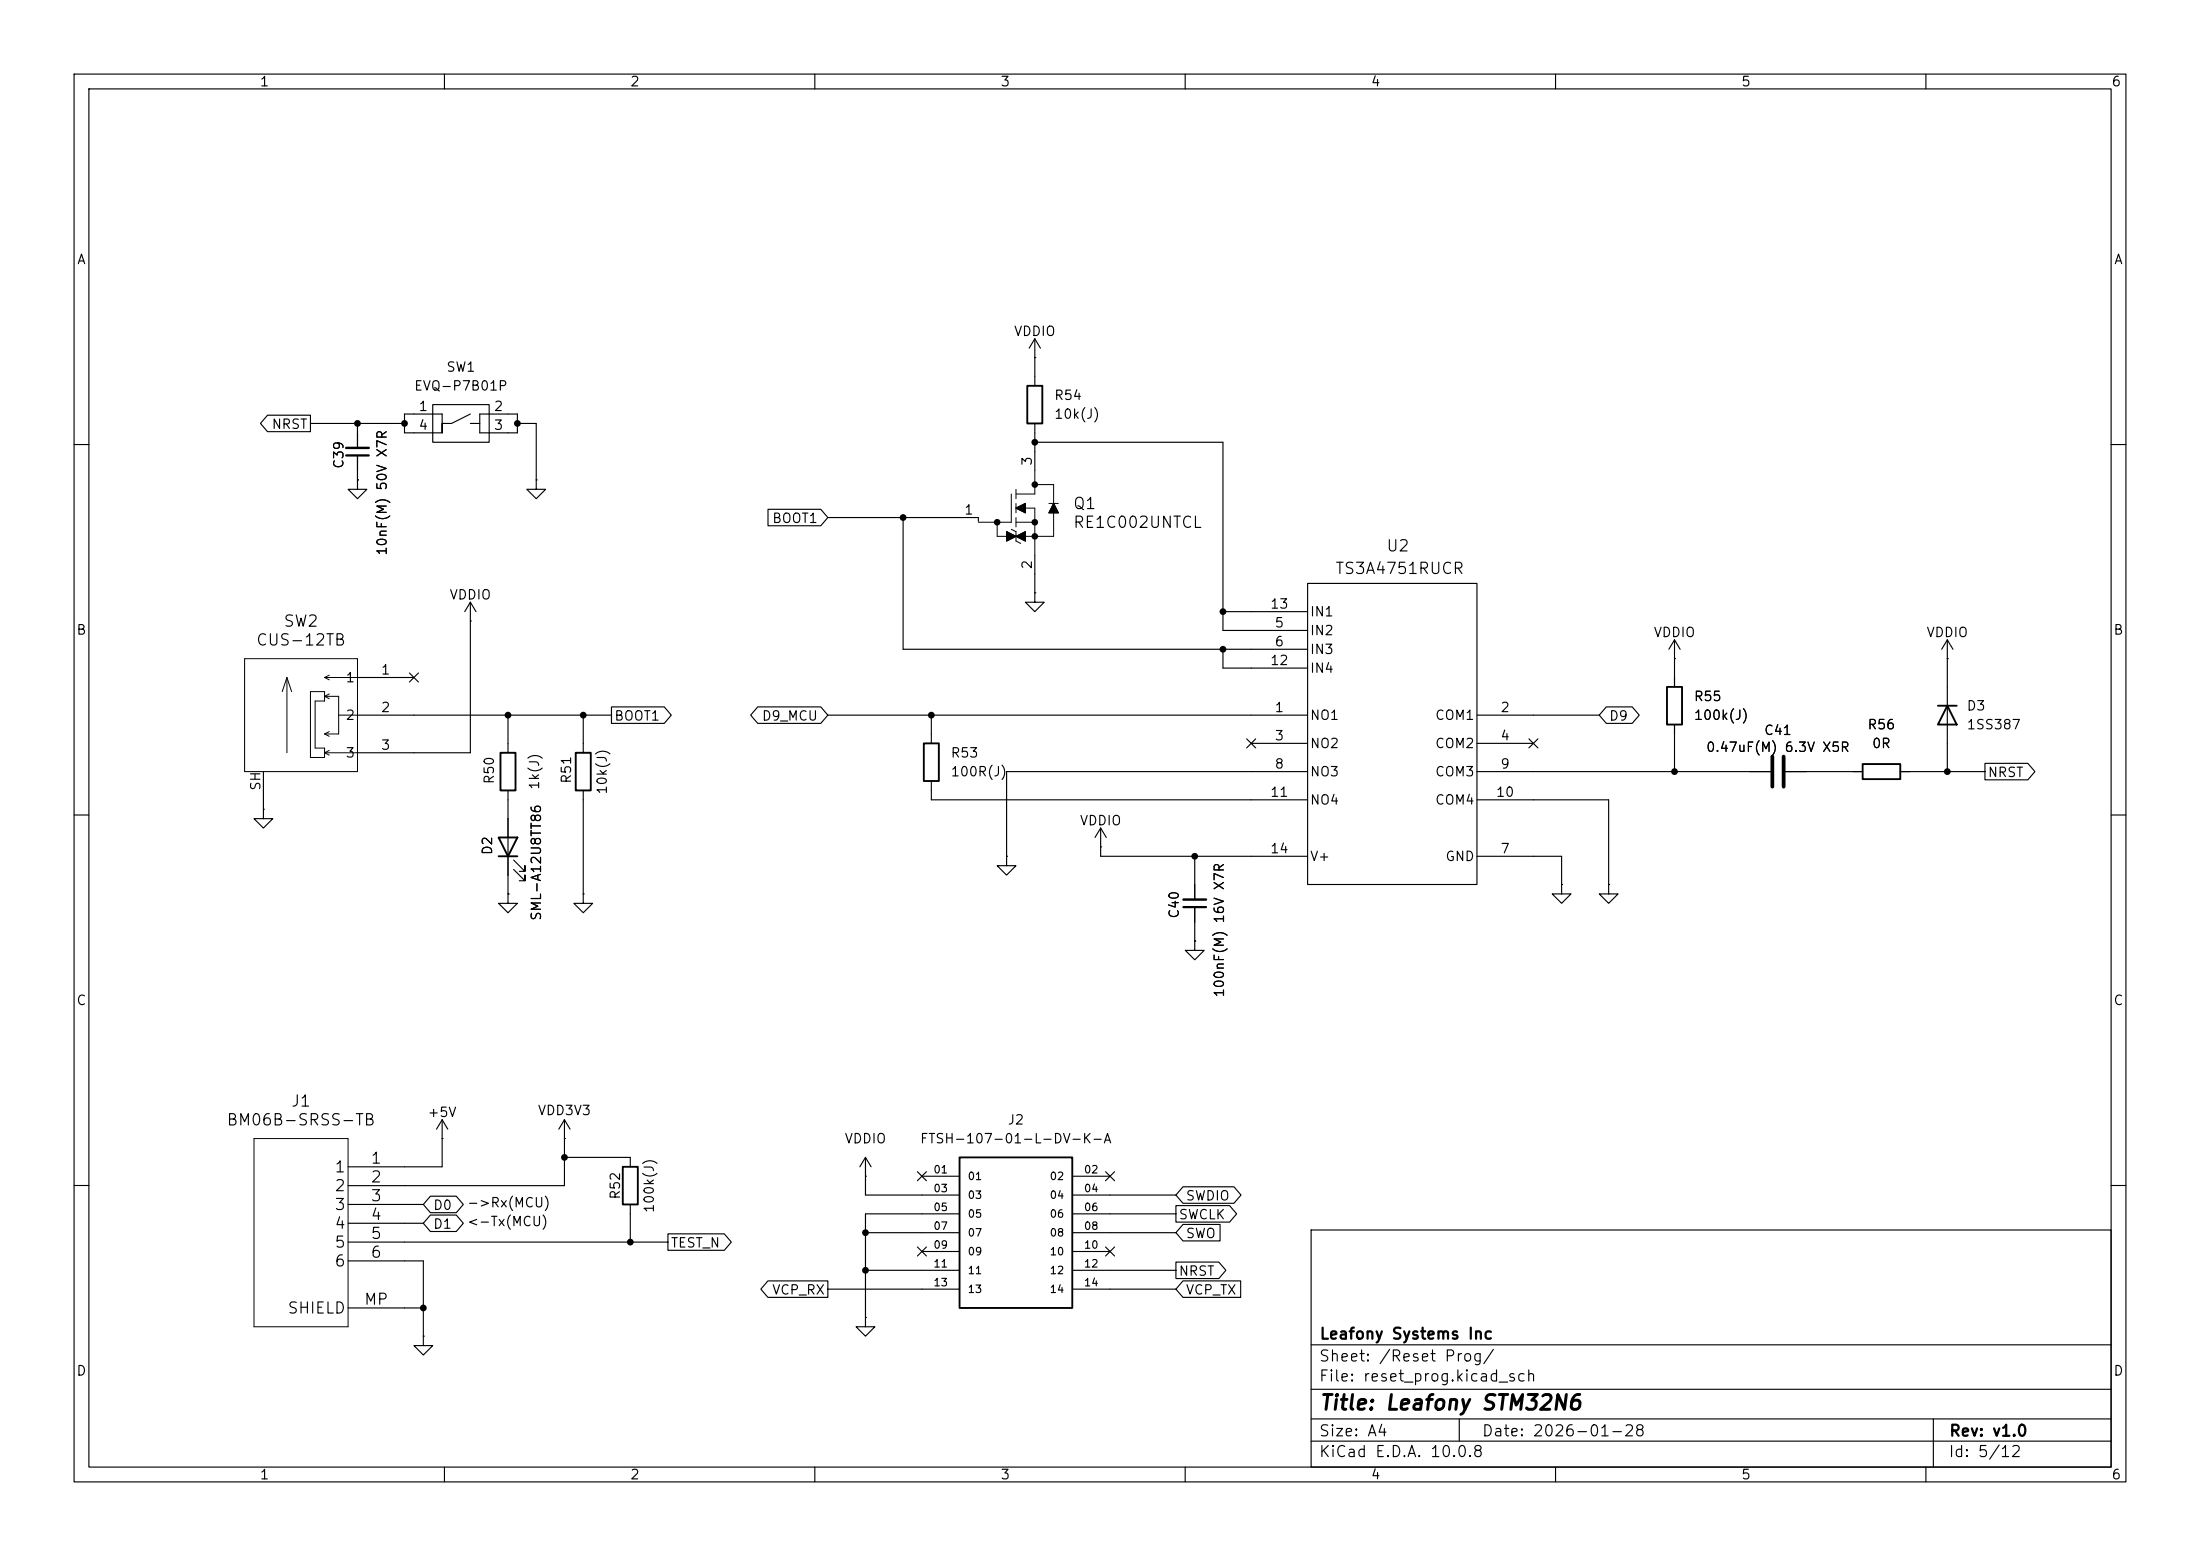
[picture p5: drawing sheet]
<svg xmlns="http://www.w3.org/2000/svg" width="297mm" height="210mm" viewBox="0 0 297 210" stroke-linecap="round" stroke-linejoin="round" font-family="sans-serif">
<g fill="none" stroke="#000" stroke-width=".15">
<path d="M10 10h277v190h-277zM12 12h273v186h-273zM60 10v2M110 10v2M160 10v2M210 10v2M260 10v2M36.1 56h5.8v2.3h-5.8l-.9-1.1zM41.9 57.2h12.7M48.3 57.2v3.3M58.4 54.6h7.6v5.1h-7.6zM63.5 55.9l-2.5 1.3h-1.3v1.2v-2.5h-5.1v2.5h5.1"/>
<path d="M63.5 57.2h1.3M64.8 55.9h5v2.5h-5zM69.8 57.2h2.6v7.6M139.7 48.3h.1M139.7 45.7l-.8 1.3M139.7 45.7l.8 1.3M139.7 45.7v6.4M139.7 57.2v6.3M139.7 59.7h25.4v25.4h11.4M10 60h2M48.3 64.8v1.2h1.2l-1.2 1.3-1.3-1.3h1.3M48.3 64.8h.1"/>
<path d="M48.3 61.5v3.3M72.4 64.8v1.2h1.3l-1.3 1.3-1.3-1.3h1.3M72.4 64.8h.1M103.7 68.7h7.1l1 1.2-1 1.1h-7.1zM111.8 69.9h20.3v.5M121.9 69.9v17.7h54.6M139.7 74.9v5.1M176.5 78.7h22.9v40.7h-22.9zM285 60h2M48.3 91.4h7.6M48.3 96.5h34.2M55.3 90.8l1.2 1.2"/>
<path d="M56.5 90.8l-1.2 1.2M63.5 83.8h.1M63.5 81.3l-.8 1.3M63.5 81.3l.8 1.3M63.5 81.3v20.3h-15.2M68.6 96.5v5.1M78.7 96.5v5.1M82.5 95.4h7.2l.9 1.1-.9 1.1h-7.2zM102.3 95.4h8.5l1 1.1-1 1.1h-8.5l-1-1.1zM111.8 96.5h64.7M125.7 96.5v3.8M139.7 80v1.3h1.3l-1.3 1.3-1.3-1.3h1.3"/>
<path d="M139.7 80h.1M165.1 87.6v2.6h11.4M165.1 82.6h11.4M168.3 99.7l1.2 1.2M169.5 99.7l-1.2 1.2M199.4 96.5h16.5M206.4 99.7l1.2 1.2M207.6 99.7l-1.2 1.2M216.9 95.4h3.4l1 1.1-1 1.1h-3.4l-1-1.1zM226.1 88.9h.1M226.1 86.4l-.8 1.2M226.1 86.4l.7 1.2"/>
<path d="M226.1 86.4v6.3M226.1 97.8v6.3M262.9 88.9h.1M262.9 86.4v17.7M262.9 86.4l-.8 1.2M262.9 86.4l.8 1.2M10 110h2M35.6 109.2v1.3h1.2l-1.2 1.3-1.3-1.3h1.3M35.6 109.2h.1M35.6 104.1v5.1M68.6 106.7v14M69.3 117.3l1.6 1.6v-.8v.8h-.8"/>
<path d="M69.3 116.1l1.6 1.5v-.8v.8h-.8M78.7 106.7v14M125.7 105.4v2.6h50.8M135.9 115.6v1.2h1.3l-1.3 1.3-1.3-1.3h1.3M135.9 115.6h.1M148.6 114.3h.1M148.6 111.8l-.8 1.2M148.6 111.8l.8 1.2M148.6 111.8v3.8h27.9M161.3 115.6v5.8M168.9 100.3h7.6M176.5 104.1h-40.6v11.5"/>
<path d="M199.4 115.6h11.4v3.8M199.4 100.3h7.6M199.4 104.1h39.6M199.4 108h17.8v11.4M210.8 119.4v1.3h1.3l-1.3 1.2-1.3-1.2h1.3M210.8 119.4h.1M217.2 119.4v1.3h1.2l-1.2 1.2-1.3-1.2h1.3M217.2 119.4h.1M241 104.1h10.5M256.5 104.1h11.5M268 103h5.8l.9 1.1-.9 1.2h-5.8zM285 110h2"/>
<path d="M68.6 120.7v1.2h1.2l-1.2 1.3-1.3-1.3h1.3M68.6 120.7h.1M78.7 120.7v1.2h1.3l-1.3 1.3-1.2-1.3h1.2M78.7 120.7h.1M161.3 127v1.3h1.3l-1.3 1.2-1.3-1.2h1.3M161.3 127h.1M161.3 122.4v4.6M59.7 153.7h.1M59.7 151.1l.8 1.3M59.7 151.1l-.8 1.3M59.7 151.1v6.4h-12.7M76.2 153.7h.1"/>
<path d="M76.2 151.1v8.9h-29.2M76.2 156.2h8.9v1.3M76.2 151.1l.8 1.3M76.2 151.1l-.8 1.3M116.8 158.8h.1M116.8 156.2l-.7 1.3M116.8 156.2l.8 1.3M116.8 156.2v5.1h12.7M123.9 158.1l1.2 1.3M124.5 158.8h5M125.1 158.1l-1.2 1.3M144.8 158.8h5.1"/>
<path d="M149.3 158.1l1.2 1.3M150.5 158.1l-1.2 1.3M10 160h2M47 162.6h10.1M47 165.1h10.1M47 167.6h43.2M47 170.2h10.1v10.1M47 176.5h10.1M58.1 161.4h3.5l1 1.2-1 1.1h-3.5l-1-1.1zM58.1 164h3.5l1 1.1-1 1.1h-3.5l-1-1.1zM85.1 162.6v5M90.2 166.5h7.6l.9 1.1-.9 1.2h-7.6z"/>
<path d="M103.7 172.9h8.1v2.2h-8.1l-1-1.1zM111.8 174h17.7M116.8 177.8v1.3h1.3l-1.3 1.2-1.2-1.2h1.2M116.8 177.8h.1M116.8 166.4h12.7M116.8 171.5h12.7M123.9 168.3l1.2 1.2M124.5 168.9h5M125.1 168.3l-1.2 1.2M129.5 163.8h-12.7v14M144.8 161.3h13.9M144.8 163.8h13.9"/>
<path d="M144.8 166.4h13.9M144.8 168.9h5.1M144.8 171.5h13.9M144.8 174h13.9M149.3 168.3l1.2 1.2M150.5 168.3l-1.2 1.2M158.7 170.3h5.8l1 1.2-1 1.1h-5.8zM158.7 162.7h7.3l.9 1.1-.9 1.1h-7.3zM159.7 172.9h7.8v2.2h-7.8l-1-1.1zM159.7 165.3h5v2.2h-5l-1-1.1zM159.7 160.2h6.9l.9 1.1-.9 1.1h-6.9l-1-1.1zM177 166h108v32h-108z"/>
<path d="M285 160h2M57.1 180.3v1.3h-1.2l1.2 1.3 1.3-1.3h-1.3M57.1 180.3h.1M60 198v2M110 198v2M160 198v2M177 194.5h108M177 191.5h108M177 187.5h108M177 181.5h108M197 191.5v3M210 198v2"/>
<path d="M260 198v2M261 191.5v6.5"/>
</g>
<path d="M138.7 52.1h2v5.1h-2zM225 92.7h2.1v5.1h-2.1zM261.6 95.3h2.6M262.9 95.3l1.3 2.5h-2.6zM67.3 113h2.5l-1.2 2.6zM67.3 115.6h2.5M67.6 101.6h2v5.1h-2zM77.7 101.6h2.1v5.1h-2.1zM124.7 100.3h2v5.1h-2zM251.5 103.1h5v2.1h-5zM84.1 157.5h2v5.1h-2zM129.5 156.2h15.3v20.3h-15.3z" fill="none" stroke="#000" stroke-width=".25"/>
<path d="M46.7 61.5h3.1M159.8 122.4h3" fill="none" stroke="#000" stroke-width=".3"/>
<path d="M46.7 60.5h3.1M159.8 121.4h3" fill="none" stroke="#000" stroke-width=".33"/>
<g fill="none" stroke="#000" stroke-width=".14">
<path d="M135.9 71.8v1.2l2.5-1.2v1.2zM136.5 66.7v3.8h-4.4M136.5 71.4l.7 .4v1.2l.6 .3M137.2 70.5h2.5M137.2 66v1.3M137.2 67.9v1.3M137.2 69.9v1.2M137.2 68.6l1.2-.7v1.3zM137.2 68.6h2.5v6.3M139.7 65.4h2.5v7h-7.6v-1.9M139.7 63.5v3.2h-2.5M141.6 67.9h1.3"/>
<path d="M142.2 67.9l.7 1.3h-1.3zM33 88.9h15.3v15.2h-15.3zM38.7 91.4l-.6 1.9M38.7 91.4l.7 1.9M38.7 91.4v10.2M41.9 93.3h1.9v1.3h-1.3v6.4h1.3v1.2h-1.9zM43.8 91.4l.6 .4M43.8 94l.6 .3M43.8 94h1.9v5.1h-1.9M43.8 99.1l.6 .3M43.8 91.4h4.5M44.4 91.1l-.6 .3"/>
<path d="M44.4 93.7l-.6 .3M44.4 98.7l-.6 .4M45.7 96.5h2.6M43.8 101.6l.6 .3M43.8 101.6h4.5M44.4 101.3l-.6 .3M34.3 153.7h12.7v25.4h-12.7z"/>
</g>
<g fill="#000">
<circle cx="48.3" cy="57.2" r=".46"/>
<circle cx="54.6" cy="57.2" r=".46"/>
<circle cx="69.8" cy="57.2" r=".46"/>
<circle cx="139.7" cy="59.7" r=".46"/>
<circle cx="121.9" cy="69.9" r=".46"/>
<circle cx="134.6" cy="70.5" r=".44"/>
<circle cx="139.7" cy="72.4" r=".44"/>
<circle cx="139.7" cy="65.4" r=".44"/>
<circle cx="139.7" cy="70.5" r=".44"/>
<circle cx="68.6" cy="96.5" r=".46"/>
<circle cx="78.7" cy="96.5" r=".46"/>
<circle cx="125.7" cy="96.5" r=".46"/>
<circle cx="165.1" cy="87.6" r=".46"/>
<circle cx="165.1" cy="82.6" r=".46"/>
<circle cx="161.3" cy="115.6" r=".46"/>
<circle cx="226.1" cy="104.1" r=".46"/>
<circle cx="262.9" cy="104.1" r=".46"/>
<circle cx="76.2" cy="156.2" r=".46"/>
<circle cx="57.1" cy="176.5" r=".46"/>
<circle cx="85.1" cy="167.6" r=".46"/>
<circle cx="116.8" cy="171.5" r=".46"/>
<circle cx="116.8" cy="166.4" r=".46"/>
</g>
<path d="M135.9 71.8v1.2l2.5-1.2v1.2zM137.2 68.6l1.2-.7v1.3zM142.2 67.9l.7 1.3h-1.3z" fill="#000" stroke="#000" stroke-width=".15"/>
<path d="M239.3 102.1v4.1M240.8 102.1v4.1" fill="none" stroke="#000" stroke-width=".51"/>
<text font-size="2" x="178" y="190.8">Title: Leafony STM32N6</text>
<g font-size="1.5">
<text x="144.8" y="69.1">Q1</text>
<text x="144.8" y="71.6">RE1C002UNTCL</text>
<text x="180.2" y="77.9">TS3A4751RUCR</text>
<text x="187" y="74.8">U2</text>
<text x="34.5" y="87.5">CUS-12TB</text>
<text x="38.2" y="85">SW2</text>
<text x="39.2" y="149.7">J1</text>
<text x="30.5" y="152.3">BM06B-SRSS-TB</text>
<text x="45.1" y="158.6">1</text>
<text x="45.1" y="161.2">2</text>
<text x="49.9" y="157.4">1</text>
<text x="49.9" y="160">2</text>
<text x="45.1" y="163.7">3</text>
<text x="45.1" y="166.2">4</text>
<text x="49.9" y="162.5">3</text>
<text x="49.9" y="165.1">4</text>
<text x="49.9" y="167.6">5</text>
<text x="45.1" y="168.8">5</text>
<text x="45.1" y="171.3">6</text>
<text x="49.9" y="170.1">6</text>
<text x="38.7" y="177.7">SHIELD</text>
<text x="49" y="176.5">MP</text>
<text x="178" y="184.1">Sheet: /Reset Prog/</text>
<text x="178" y="181.1">Leafony Systems Inc</text>
<text x="178" y="186.8">File: reset_prog.kicad_sch</text>
<text x="178" y="197">KiCad E.D.A. 10.0.8</text>
<text x="178" y="194.2">Size: A4</text>
<text x="200" y="194.2">Date: 2026-01-28</text>
<text x="263" y="197">Id: 5/12</text>
<text x="263" y="194.2">Rev: v1.0</text>
</g>
<g font-size="1.3">
<text x="35" y="12">1</text>
<text x="85" y="12">2</text>
<text x="135" y="12">3</text>
<text x="185" y="12">4</text>
<text x="235" y="12">5</text>
<text x="285" y="12">6</text>
<text x="10.3" y="36">A</text>
<text x="285.3" y="36">A</text>
<text x="136.8" y="45.7">VDDIO</text>
<text x="55.8" y="53">EVQ-P7B01P</text>
<text x="60.2" y="50.5">SW1</text>
<text x="36.6" y="58.2">NRST</text>
<text x="56.4" y="55.8">1</text>
<text x="56.4" y="58.3">4</text>
<text x="66.6" y="55.8">2</text>
<text x="66.6" y="58.3">3</text>
<text x="142.2" y="54.3">R54</text>
<text x="142.2" y="56.8">10k(J)</text>
<text x="46.7" y="63.4" transform="rotate(-90 46.7 63.4)">C39</text>
<text x="139.6" y="63" transform="rotate(-90 139.6 63)">3</text>
<text x="104.2" y="70.9">BOOT1</text>
<text x="130.1" y="69.8">1</text>
<text x="52.5" y="75.1" transform="rotate(-90 52.5 75.1)">10nF(M) 50V X7R</text>
<text x="139.6" y="76.9" transform="rotate(-90 139.6 76.9)">2</text>
<text x="60.6" y="81.2">VDDIO</text>
<text x="171.4" y="82.5">13</text>
<text x="176.8" y="83.5">IN1</text>
<text x="10.2" y="86">B</text>
<text x="172" y="85">5</text>
<text x="172" y="87.5">6</text>
<text x="176.8" y="86.1">IN2</text>
<text x="176.8" y="88.6">IN3</text>
<text x="223.2" y="86.3">VDDIO</text>
<text x="260" y="86.3">VDDIO</text>
<text x="285.2" y="86">B</text>
<text x="46.6" y="92.4">1</text>
<text x="51.3" y="91.4">1</text>
<text x="171.4" y="90.1">12</text>
<text x="176.8" y="91.1">IN4</text>
<text x="228.6" y="94.9">R55</text>
<text x="46.6" y="97.5">2</text>
<text x="51.3" y="96.4">2</text>
<text x="51.3" y="101.5">3</text>
<text x="82.8" y="97.6">BOOT1</text>
<text x="102.8" y="97.6">D9_MCU</text>
<text x="172" y="96.4">1</text>
<text x="172" y="100.2">3</text>
<text x="176.8" y="97.5">NO1</text>
<text x="176.8" y="101.3">NO2</text>
<text x="193.6" y="97.5">COM1</text>
<text x="193.6" y="101.3">COM2</text>
<text x="202.5" y="96.4">2</text>
<text x="202.5" y="100.2">4</text>
<text x="217.1" y="97.6">D9</text>
<text x="228.6" y="97.5">100k(J)</text>
<text x="230.2" y="101.8">0.47uF(M) 6.3V X5R</text>
<text x="238.1" y="99.5">C41</text>
<text x="252" y="98.8">R56</text>
<text x="252.6" y="101.3">0R</text>
<text x="265.4" y="96.2">D3</text>
<text x="265.4" y="98.8">1SS387</text>
<text x="35.5" y="106.8" transform="rotate(-90 35.5 106.8)">SH</text>
<text x="46.6" y="102.6">3</text>
<text x="67" y="105.9" transform="rotate(-90 67 105.9)">R50</text>
<text x="73.1" y="106.7" transform="rotate(-90 73.1 106.7)">1k(J)</text>
<text x="77.4" y="105.9" transform="rotate(-90 77.4 105.9)">R51</text>
<text x="82.2" y="107.3" transform="rotate(-90 82.2 107.3)">10k(J)</text>
<text x="128.3" y="102.6">R53</text>
<text x="128.3" y="105.1">100R(J)</text>
<text x="171.4" y="107.9">11</text>
<text x="172" y="104.1">8</text>
<text x="176.8" y="105.1">NO3</text>
<text x="193.6" y="105.1">COM3</text>
<text x="201.9" y="107.9">10</text>
<text x="202.5" y="104.1">9</text>
<text x="268.3" y="105.2">NRST</text>
<text x="145.7" y="111.7">VDDIO</text>
<text x="176.8" y="108.9">NO4</text>
<text x="193.6" y="108.9">COM4</text>
<text x="66.7" y="115.5" transform="rotate(-90 66.7 115.5)">D2</text>
<text x="171.4" y="115.5">14</text>
<text x="176.8" y="116.5">V+</text>
<text x="195" y="116.5">GND</text>
<text x="202.5" y="115.5">7</text>
<text x="73.4" y="124.4" transform="rotate(-90 73.4 124.4)">SML-A12U8TT86</text>
<text x="159.5" y="124.1" transform="rotate(-90 159.5 124.1)">C40</text>
<text x="10.2" y="136">C</text>
<text x="165.6" y="134.7" transform="rotate(-90 165.6 134.7)">100nF(M) 16V X7R</text>
<text x="285.2" y="136">C</text>
<text x="57.6" y="151.1">+5V</text>
<text x="72.5" y="150.8">VDD3V3</text>
<text x="113.9" y="154.6">VDDIO</text>
<text x="124.1" y="154.6">FTSH-107-01-L-DV-K-A</text>
<text x="135.9" y="152.1">J2</text>
<text x="84" y="162" transform="rotate(-90 84 162)">R52</text>
<text x="58.4" y="163.6">D0</text>
<text x="58.4" y="166.2">D1</text>
<text x="63" y="165.8">&lt;-Tx(MCU)</text>
<text x="63" y="163.3">-&gt;Rx(MCU)</text>
<text x="88.6" y="163.8" transform="rotate(-90 88.6 163.8)">100k(J)</text>
<text x="159" y="164.9">SWCLK</text>
<text x="160" y="167.4">SWO</text>
<text x="160" y="162.3">SWDIO</text>
<text x="90.5" y="168.7">TEST_N</text>
<text x="159" y="172.5">NRST</text>
<text x="104.1" y="175">VCP_RX</text>
<text x="160" y="175">VCP_TX</text>
<text x="10.2" y="186">D</text>
<text x="285.2" y="186">D</text>
<text x="35" y="200">1</text>
<text x="85" y="200">2</text>
<text x="135" y="200">3</text>
<text x="185" y="200">4</text>
<text x="235" y="200">5</text>
<text x="285" y="200">6</text>
</g>
<g font-size="1">
<text x="125.9" y="158.6">01</text>
<text x="125.9" y="161.2">03</text>
<text x="130.6" y="159.5">01</text>
<text x="141.6" y="159.5">02</text>
<text x="146.3" y="158.6">02</text>
<text x="146.3" y="161.2">04</text>
<text x="125.9" y="163.7">05</text>
<text x="125.9" y="166.2">07</text>
<text x="130.6" y="162.1">03</text>
<text x="130.6" y="164.6">05</text>
<text x="130.6" y="167.1">07</text>
<text x="141.6" y="162.1">04</text>
<text x="141.6" y="164.6">06</text>
<text x="141.6" y="167.1">08</text>
<text x="146.3" y="163.7">06</text>
<text x="146.3" y="166.2">08</text>
<text x="125.9" y="168.8">09</text>
<text x="125.9" y="171.3">11</text>
<text x="125.9" y="173.9">13</text>
<text x="130.6" y="169.7">09</text>
<text x="130.6" y="172.2">11</text>
<text x="141.6" y="169.7">10</text>
<text x="141.6" y="172.2">12</text>
<text x="146.3" y="168.8">10</text>
<text x="146.3" y="171.3">12</text>
<text x="146.3" y="173.9">14</text>
<text x="130.6" y="174.8">13</text>
<text x="141.6" y="174.8">14</text>
</g>
</svg>
